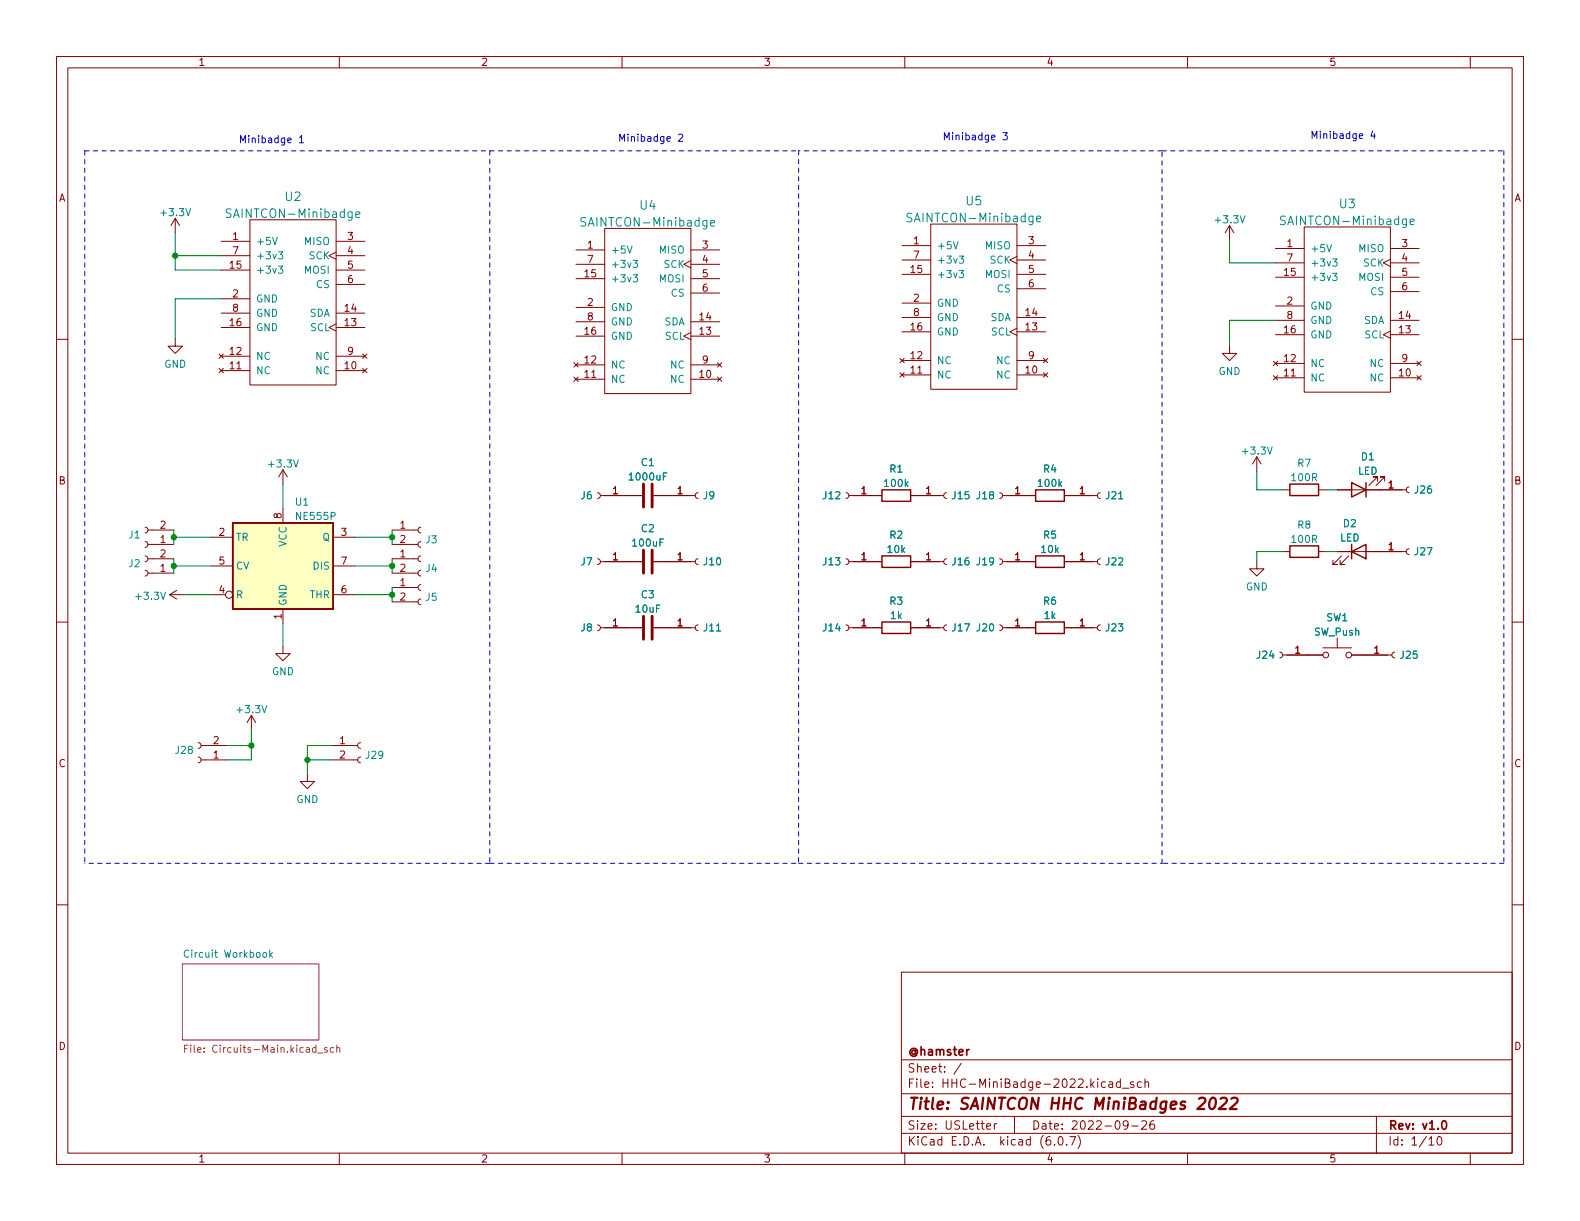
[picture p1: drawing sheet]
<svg xmlns="http://www.w3.org/2000/svg" width="279mm" height="216mm" viewBox="0 0 279 216" stroke-linecap="round" stroke-linejoin="round" font-family="sans-serif">
<g fill="none" stroke="#840000" stroke-width=".18">
<path d="M10 10h259.4v195.9h-259.4zM12 12h255.4v191.9h-255.4zM60 10v2M110 10v2M160 10v2M210 10v2M260 10v2M31 38.6l-.8 1.3M31 38.6v2.5M31 38.6l.7 1.3M44.2 38.9h15.2v29.2h-15.2zM164.6 39.6h15.2v29.2h-15.2z"/>
<path d="M217.4 39.9l-.7 1.2M217.4 39.9v2.5M217.4 39.9l.8 1.2M10 60h2M31 59.9v1.3h1.3l-1.3 1.3-1.3-1.3h1.3M39.1 42.7h5.1M39.1 57.9h5.1M39.1 55.4h5.1M39.1 47.8h5.1M39.1 52.8h5.1M39.1 45.2h5.1M59.4 57.3l-1.2 .6 1.2 .6"/>
<path d="M59.4 44.6l-1.2 .6 1.2 .6M59.4 42.7h5.1M59.4 57.9h5.1M59.4 55.4h5.1M59.4 47.8h5.1M59.4 45.2h5.1M59.4 50.3h5.1M101.9 44.2h5M101.9 59.4h5M101.9 56.9h5M101.9 49.3h5M101.9 54.4h5"/>
<path d="M101.9 46.7h5M106.9 40.4h15.3v29.2h-15.3zM122.2 58.8l-1.3 .6 1.3 .7M122.2 46.1l-1.3 .6 1.3 .7M122.2 44.2h5.1M122.2 59.4h5.1M122.2 56.9h5.1M122.2 49.3h5.1M122.2 46.7h5.1M122.2 51.8h5.1M159.5 43.4h5.1M159.5 58.7h5.1"/>
<path d="M159.5 56.1h5.1M159.5 48.5h5.1M159.5 53.6h5.1M159.5 46h5.1M179.8 58l-1.2 .7 1.2 .6M179.8 45.3l-1.2 .7 1.2 .6M179.8 43.4h5.1M179.8 58.7h5.1M179.8 56.1h5.1M179.8 48.5h5.1M179.8 46h5.1M179.8 51.1h5.1"/>
<path d="M225.6 43.9h5M225.6 59.2h5M225.6 56.6h5M225.6 49h5M225.6 54.1h5M225.6 46.5h5M230.6 40.1h15.3v29.2h-15.3zM245.9 58.5l-1.3 .7 1.3 .6M245.9 45.8l-1.3 .7 1.3 .6M245.9 43.9h5.1M245.9 59.2h5.1M245.9 56.6h5.1"/>
<path d="M245.9 49h5.1M245.9 46.5h5.1M245.9 51.6h5.1M267.4 60h2M38.7 65.2l.8 .7M38.7 62.6l.8 .8M39.1 65.5h5.1M39.1 63h5.1M39.5 65.2l-.8 .7M39.5 62.6l-.8 .8M59.4 65.5h5.1M59.4 63h5.1"/>
<path d="M64.1 65.2l.8 .7M64.1 62.6l.8 .8M64.9 65.2l-.8 .7M64.9 62.6l-.8 .8M101.5 66.7l.7 .7M101.5 64.1l.7 .8M101.9 67.1h5M101.9 64.5h5M102.2 66.7l-.7 .7M102.2 64.1l-.7 .8M122.2 67.1h5.1M122.2 64.5h5.1"/>
<path d="M126.9 66.7l.7 .7M126.9 64.1l.7 .8M127.6 66.7l-.7 .7M127.6 64.1l-.7 .8M159.1 65.9l.8 .8M159.1 63.4l.8 .7M159.5 66.3h5.1M159.5 63.8h5.1M159.9 65.9l-.8 .8M159.9 63.4l-.8 .7M179.8 66.3h5.1M179.8 63.8h5.1"/>
<path d="M184.5 65.9l.8 .8M184.5 63.4l.8 .7M185.3 65.9l-.8 .8M185.3 63.4l-.8 .7M217.4 61.2v1.3h1.3l-1.3 1.3-1.2-1.3h1.2M225.2 66.4l.7 .8M225.2 63.9l.7 .7M225.6 66.8h5M225.6 64.3h5M225.9 66.4l-.7 .8M225.9 63.9l-.7 .7M245.9 66.8h5.1"/>
<path d="M245.9 64.3h5.1M250.6 66.4l.7 .8M250.6 63.9l.7 .7M251.3 66.4l-.7 .8M251.3 63.9l-.7 .7M25.7 93.2l.3 .2 .2 .3-.2 .4-.3 .1M25.7 95.8l.3 .1 .2 .4-.2 .3-.3 .2M25.7 98.3l.3 .1 .2 .4-.2 .4-.3 .1M26.2 93.7h4.5M26.2 96.3h4.5M26.2 98.8h4.5M37.3 95h3.8"/>
<path d="M50 83.1l-.7 1.2M50 83.1v2.5M50 89.9v2.6M50 83.1l.8 1.2M58.9 95h3.8M69.3 93.7h4.6M69.3 96.3h4.6M69.3 98.8h4.6M74.4 95.8l-.3 .1-.2 .4 .2 .3 .3 .2M74.4 93.2l-.3 .2-.2 .3 .2 .4 .3 .1M74.4 98.3l-.3 .1-.2 .4 .2 .4 .3 .1M105.7 98.8l.3 .2 .2 .3-.2 .4-.3 .1"/>
<path d="M105.7 87.1l.3 .2 .2 .3-.2 .4-.3 .1M106.2 99.3h7.3M106.2 87.6h7.3M115.6 99.3h7.3M115.6 87.6h7.3M123.4 98.8l-.3 .2-.2 .3 .2 .4 .3 .1M123.4 87.1l-.3 .2-.2 .3 .2 .4 .3 .1M149.6 98.8l.4 .2 .1 .3-.1 .4-.4 .1M149.6 87.1l.4 .2 .1 .3-.1 .4-.4 .1M150.1 99.3h5.9M150.1 87.6h5.9M161 99.3h5.9"/>
<path d="M161 87.6h5.9M167.4 98.8l-.4 .2-.1 .3 .1 .4 .4 .1M167.4 87.1l-.4 .2-.1 .3 .1 .4 .4 .1M176.8 87.1l.3 .2 .2 .3-.2 .4-.3 .1M176.8 98.8l.3 .2 .2 .3-.2 .4-.3 .1M177.3 99.3h5.8M177.3 87.6h5.8M188.2 99.3h5.9M188.2 87.6h5.9M194.6 87.1l-.4 .2-.1 .3 .1 .4 .4 .1M194.6 98.8l-.4 .2-.1 .3 .1 .4 .4 .1M222.2 99.3v1.3h1.3l-1.3 1.3-1.2-1.3h1.2"/>
<path d="M222.2 80.8l-.7 1.2M222.2 80.8v2.5M222.2 80.8l.8 1.2M226.8 97.5h1.3M226.8 86.6h1.3M233.2 97.5h1.2M233.2 86.6h1.2M236.5 97.5h12.2M236.5 86.6h12.2M237.2 98.3l-1.5 1.5h.8h-.8v-.7M238.5 98.3l-1.5 1.5h.7h-.7v-.7M243.6 85.1v-.8h-.8h.8l-1.5 1.6"/>
<path d="M244.9 85.1v-.8h-.8h.8l-1.6 1.6M249.2 97l-.4 .2-.1 .3 .1 .4 .4 .1M249.2 86.1l-.4 .2-.1 .3 .1 .4 .4 .1M10 110h2M25.7 100.8l.3 .2 .2 .3-.2 .4-.3 .2M26.2 101.3h4.5M30 105.2l1.2 .7M30 105.2h2.5M31.2 104.4l-1.2 .8M37.3 105.2h2.6M37.3 100.1h3.8M50 114.3v1.3h1.3l-1.3 1.2-1.2-1.2h1.2"/>
<path d="M50 107.7v2.5M58.9 105.2h3.8M58.9 100.1h3.8M69.3 101.3h4.6M69.3 106.4h4.6M69.3 103.9h4.6M74.4 100.8l-.3 .2-.2 .3 .2 .4 .3 .2M74.4 105.9l-.3 .2-.2 .3 .2 .4 .3 .1M74.4 103.4l-.3 .1-.2 .4 .2 .3 .3 .2M105.7 110.5l.3 .1 .2 .4-.2 .4-.3 .1M106.2 111h7.3M115.6 111h7.3"/>
<path d="M123.4 110.5l-.3 .1-.2 .4 .2 .4 .3 .1M149.6 110.5l.4 .1 .1 .4-.1 .4-.4 .1M150.1 111h5.9M161 111h5.9M167.4 110.5l-.4 .1-.1 .4 .1 .4 .4 .1M176.8 110.5l.3 .1 .2 .4-.2 .4-.3 .1M177.3 111h5.8M188.2 111h5.9M194.6 110.5l-.4 .1-.1 .4 .1 .4 .4 .1M226.3 115.3l.4 .2 .1 .3-.1 .4-.4 .1M226.8 115.8h7.1M233.9 114.6h5.1"/>
<path d="M236.5 112.8v1.8M239 115.8h7.1M246.6 115.3l-.3 .2-.2 .3 .2 .4 .3 .1M267.4 110h2M35.1 131.3l.3 .2 .2 .3-.2 .4-.3 .1M35.1 133.9l.3 .1 .2 .4-.2 .3-.3 .2M35.6 134.4h4.5M35.6 131.8h4.5M44.4 126.5l-.7 1.3M44.4 126.5v2.5M44.4 126.5l.8 1.3M54.4 136.9v1.3h1.2l-1.2 1.2-1.3-1.2h1.3"/>
<path d="M58.7 134.4h4.5M58.7 131.8h4.5M63.8 133.9l-.4 .1-.2 .4 .2 .3 .4 .2M63.8 131.3l-.4 .2-.2 .3 .2 .4 .4 .1M10 160h2M267.4 160h2M159.4 171.9h108v32h-108zM159.4 197.4h108M159.4 193.4h108M159.4 187.4h108M170 188l-1.3 1.9M174.5 199.2l.7-.2-.1-.3h-.4l-.2 .2v.7h.6"/>
<path d="M175.8 198.7v1M176.3 198.7h-.3l-.2 .3M179.4 197.4v3M196.1 191.4h.6l.1 .9M196.8 191.6l-.5 .1a.29 .29 0 0 0-.3 .3 .29 .29 0 0 0 .3 .3l.5-.1M198.1 191.4l-.4-.1-.3 .3v.4l.1 .2h.6M198.1 190.8v1.5M198.5 192.4h1.1M199.5 198.8l-.3 .3h-.3l-.3-.3 .2-.6h.4l.2 .1a.99 .99 0 0 1-.4 1.4h-.2M200.1 199.1h1.2M200.5 191.4l-.4-.1-.2 .2 .1 .2 .5 .2v.3h-.6M201.8 191.4l-.4-.1-.3 .3v.4l.2 .2h.5"/>
<path d="M201.9 198.3l.6-.1 .2 .1 .1 .3-1 1.1h1M202.5 191.4l.2-.1 .3 .1 .1 .9M202.5 190.8v1.5M204 198.2a.59 .59 0 0 0-.7 .6v.6l.2 .2 .4 .1 .2-.2 .1-.5-.2-.2-.4-.1-.3 .3M243.4 197.4v6.5M60 203.9v2M110 203.9v2M159.4 200.4h108M160 203.9v2M186.5 202.3v.2M187.3 201h.2a.81 .81 0 0 1 .6 .6 .81 .81 0 0 1-.3 .8l-.2 .1a.81 .81 0 0 1-.6-.6 .81 .81 0 0 1 .3-.9zM188.6 202.3v.2"/>
<path d="M189.2 201h1l-.7 1.5M190.6 200.8a1.72 1.72 0 0 1 0 2.2M210 203.9v2M252.7 201.4l.4-.4v1.5M252.7 202.5h.8M254.3 201h.2a.81 .81 0 0 1 .6 .6 .81 .81 0 0 1-.3 .8l-.2 .1a.81 .81 0 0 1-.6-.6 .81 .81 0 0 1 .3-.9zM260 203.9v2"/>
<circle cx="40.5" cy="105.2" r=".63"/>
<circle cx="234.4" cy="115.8" r=".51"/>
<circle cx="238.5" cy="115.8" r=".51"/>
</g>
<path d="M255.2 198.2h.1a.81 .81 0 0 1 .6 .6 .81 .81 0 0 1-.3 .8l-.1 .1a.81 .81 0 0 1-.6-.6 .81 .81 0 0 1 .3-.9z" fill="none" stroke="#840000" stroke-width=".3"/>
<path d="M214.1 194.3a.46 .46 0 0 1 .5-.2 .46 .46 0 0 1 .4 .4 1.15 1.15 0 0 1-.8 1.6l-.2-.1a1.54 1.54 0 0 1 .1-1.7zM215.9 194.3l.3-.2h.4a.45 .45 0 0 1 .3 .6l-.1 .3-1.3 1.1h1.3M217.8 194.3l.3-.2h.4a.45 .45 0 0 1 .4 .6l-.2 .3-1.3 1.1h1.3" fill="none" stroke="#840000" stroke-width=".4"/>
<path d="M32.3 170.4h24.1v13.5h-24.1z" fill="#fff" stroke="#fff" stroke-width=".18"/>
<path d="M32.3 170.4h24.1v13.5h-24.1z" fill="none" stroke="#840084" stroke-width=".18"/>
<g fill="none" stroke="#008484" stroke-width=".18">
<path d="M40.9 37l-.6-.1-.2 .2v.4l.6 .3 .2 .4-.3 .3-.6-.1M62.9 38l.7-.2v-.3l-.5-.1-.2 .3 .1 .7h.6M103.6 38.5h-.6l-.2 .1v.4l.7 .3 .1 .4-.3 .3-.6-.1M125.7 39.5l.7-.2-.1-.3h-.4l-.2 .2v.7h.6M161.3 37.8l-.6-.1-.2 .1v.5l.6 .3 .2 .3-.3 .3h-.6M183.3 38.7l.7-.1v-.3l-.5-.1-.2 .2 .1 .8h.6M227.3 38.3l-.6-.1-.2 .2v.4l.6 .3 .2 .3-.3 .3h-.6M249.4 39.2l.7-.1-.1-.3-.4-.1-.2 .2v.8h.6M48.2 42l.4 1.2 .4-1.2M49.2 47.1h.8l-.4 .4 .3 .2v.5l-.1 .1-.6-.1M49.2 44.5h.8l-.4 .5 .3 .1v.6l-.1 .1-.6-.1M110.9 43.5l.5 1.3 .4-1.3"/>
<path d="M112 48.6h.7l-.4 .5 .4 .1v.5l-.2 .2-.5-.2M112 46h.7l-.4 .5 .4 .1v.6l-.2 .1-.5-.1M168.6 42.7l.4 1.3 .4-1.3M169.6 47.8h.8l-.4 .5 .3 .1v.6l-.1 .1-.6-.1M169.6 45.3h.8l-.4 .5 .3 .1v.5l-.1 .1-.6-.1M234.6 43.2l.5 1.3 .4-1.3M235.7 48.3h.7l-.4 .5 .4 .1v.6l-.2 .1-.5-.1M235.7 45.8h.7l-.4 .5 .4 .1v.5l-.2 .2-.5-.2M46.5 168.5l.2-.1 .4 .1 .1 .5-.2 .2-.3 .1-.2-.1zM47.7 168v1.3M47.8 168.8l.4 .5M48.2 168.4l-.5 .5"/>
</g>
<path d="M32.6 185.4h.5M33.2 184.8h-.6v1.3M33.7 184.8v.1M57.9 185.3l-.3-.1-.2 .2v.2l.5 .1v.3h-.5M59 185.3l-.4-.1-.2 .3 .1 .5h.5M59.6 185.4l.1-.2 .3 .1 .1 .8M59.6 184.8v1.3" fill="none" stroke="#848400" stroke-width=".18"/>
<g fill="none" stroke="#840000" stroke-width=".25">
<path d="M41.1 92.5h17.8v15.2h-17.8zM156 98.3h5v2h-5zM156 86.6h5v2h-5zM183.1 98.3h5.1v2h-5.1zM183.1 86.6h5.1v2h-5.1zM228.1 85.6h5.1v2h-5.1zM228.1 96.5h5.1v2.1h-5.1zM239 85.3l2.6 1.3-2.6 1.3zM239 97.5l2.6-1.2v2.5zM239 96.3v2.5M241.6 85.3v2.6M156 110h5v2h-5z"/>
<path d="M183.1 110h5.1v2h-5.1z"/>
</g>
<path d="M113.8 85.6v4.1M113.8 97.3v4M115.3 85.6v4.1M115.3 97.3v4M113.8 109v4M115.3 109v4" fill="none" stroke="#840000" stroke-width=".51"/>
<path d="M41.1 92.5h17.8v15.2h-17.8z" fill="#ffffc2" stroke="#ffffc2" stroke-width=".18"/>
<path d="M52.9 24.3l.4-.3v1.2M52.9 25.2h.8M120 23.8l.5-.1 .2 .4-.8 .9h.8M177.3 23.5h.8l-.4 .4 .4 .2v.5l-.2 .1-.6-.1M242.7 23.2l-.3 .9h.8M243 23.6v.9" fill="none" stroke="#0000c2" stroke-width=".18"/>
<g fill="none" stroke="#0000c2" stroke-width=".18" stroke-dasharray=".8 .8">
<path d="M15 26.7v126M15 26.7h71.6M86.6 26.7h54.6M86.6 26.7v126M141.2 26.7v126M205.5 26.7h-64.3M205.5 26.7h60.4M265.9 26.7v126M86.6 152.7h-71.6M86.6 152.7h54.6M141.2 152.7h64.3M205.5 152.7v-126"/>
<path d="M265.9 152.7h-60.4"/>
</g>
<g fill="none" stroke="#008400" stroke-width=".18">
<path d="M31 41.1v6.7h8.1M31 45.2h8.1M39.1 52.8h-8.1v7.1M217.4 42.4v4.1h8.2M225.6 56.6h-8.2v4.6M30.7 95h6.6M30.7 93.7v2.6M30.7 98.8v2.5M50 85.6v4.3M62.7 95h6.6M69.3 93.7v2.6M69.3 98.8v2.5"/>
<path d="M222.2 83.3v3.3h4.6M226.8 97.5h-4.6v1.8M234.4 97.5h2.1M234.4 86.6h2.1M30.7 100.1h6.6M32.5 105.2h4.8M50 110.2v4.1M62.7 100.1h6.6M62.7 105.2h6.6M69.3 103.9v2.5M40.1 131.8h4.3M44.4 129v5.4h-4.3"/>
<path d="M54.4 134.4h4.3M58.7 131.8h-4.3v5.1"/>
</g>
<g fill="#008400" stroke="#008400" stroke-width=".18">
<circle cx="54.4" cy="134.4" r=".46"/>
<circle cx="44.4" cy="131.8" r=".46"/>
<circle cx="69.3" cy="105.2" r=".46"/>
<circle cx="69.3" cy="100.1" r=".46"/>
<circle cx="69.3" cy="95" r=".46"/>
<circle cx="31" cy="45.2" r=".46"/>
<circle cx="30.7" cy="95" r=".46"/>
<circle cx="30.7" cy="100.1" r=".46"/>
</g>
<text font-size="2.8" fill="#840000" x="160.4" y="196.2">Title: SAINTCON HHC MiniBadges 2022</text>
<g font-size="2.1" fill="#008484">
<text x="50.5" y="35.5">U2</text>
<text x="40.7" y="38.5">SAINTCON-Minibadge</text>
<text x="103.4" y="40.1">SAINTCON-Minibadge</text>
<text x="113.2" y="37.1">U4</text>
<text x="161.1" y="39.3">SAINTCON-Minibadge</text>
<text x="170.9" y="36.3">U5</text>
<text x="227.1" y="39.8">SAINTCON-Minibadge</text>
<text x="236.9" y="36.8">U3</text>
</g>
<g font-size="2.1" fill="#840000">
<text x="160.4" y="189.7">Sheet: /</text>
<text x="160.4" y="186.7">@hamster</text>
<text x="160.4" y="192.4">File: HHC-MiniBadge-2022.kicad_sch</text>
<text x="160.4" y="202.5">KiCad E.D.A. kicad (6.0.7)</text>
<text x="160.4" y="199.7">Size: USLetter</text>
<text x="182.4" y="199.7">Date: 2022-09-26</text>
<text x="245.4" y="199.7">Rev: v1.0</text>
<text x="245.4" y="202.5">Id: 1/10</text>
</g>
<g font-size="1.8" fill="#840000">
<text x="35" y="11.6">1</text>
<text x="85" y="11.6">2</text>
<text x="135" y="11.6">3</text>
<text x="185" y="11.6">4</text>
<text x="235" y="11.6">5</text>
<text x="10.3" y="35.6">A</text>
<text x="267.7" y="35.6">A</text>
<text x="40.7" y="47.5">15</text>
<text x="41.2" y="42.4">1</text>
<text x="41.2" y="45">7</text>
<text x="61.5" y="42.4">3</text>
<text x="61.5" y="45">4</text>
<text x="61.5" y="47.5">5</text>
<text x="103.9" y="43.9">1</text>
<text x="103.9" y="46.5">7</text>
<text x="124.2" y="43.9">3</text>
<text x="124.2" y="46.5">4</text>
<text x="161.6" y="43.2">1</text>
<text x="161.6" y="45.7">7</text>
<text x="181.9" y="43.2">3</text>
<text x="181.9" y="45.7">4</text>
<text x="227.6" y="43.7">1</text>
<text x="227.6" y="46.2">7</text>
<text x="247.9" y="43.7">3</text>
<text x="247.9" y="46.2">4</text>
<text x="41.2" y="52.6">2</text>
<text x="61.5" y="50">6</text>
<text x="103.4" y="49">15</text>
<text x="124.2" y="49">5</text>
<text x="124.2" y="51.6">6</text>
<text x="161.1" y="48.3">15</text>
<text x="161.6" y="53.3">2</text>
<text x="181.9" y="48.3">5</text>
<text x="181.9" y="50.8">6</text>
<text x="227.1" y="48.8">15</text>
<text x="227.6" y="53.8">2</text>
<text x="247.9" y="48.8">5</text>
<text x="247.9" y="51.3">6</text>
<text x="40.7" y="57.7">16</text>
<text x="41.2" y="55.1">8</text>
<text x="61" y="57.7">13</text>
<text x="61" y="55.1">14</text>
<text x="103.4" y="59.2">16</text>
<text x="103.9" y="54.1">2</text>
<text x="103.9" y="56.6">8</text>
<text x="123.7" y="59.2">13</text>
<text x="123.7" y="56.6">14</text>
<text x="161.1" y="58.4">16</text>
<text x="161.6" y="55.9">8</text>
<text x="181.4" y="58.4">13</text>
<text x="181.4" y="55.9">14</text>
<text x="227.1" y="58.9">16</text>
<text x="227.6" y="56.4">8</text>
<text x="247.4" y="58.9">13</text>
<text x="247.4" y="56.4">14</text>
<text x="40.7" y="65.3">11</text>
<text x="40.7" y="62.7">12</text>
<text x="61" y="65.3">10</text>
<text x="61.5" y="62.7">9</text>
<text x="103.4" y="64.3">12</text>
<text x="124.2" y="64.3">9</text>
<text x="161.1" y="63.5">12</text>
<text x="181.9" y="63.5">9</text>
<text x="227.1" y="64">12</text>
<text x="247.9" y="64">9</text>
<text x="103.4" y="66.8">11</text>
<text x="123.7" y="66.8">10</text>
<text x="161.1" y="66">11</text>
<text x="181.4" y="66">10</text>
<text x="227.1" y="66.5">11</text>
<text x="247.4" y="66.5">10</text>
<text x="10.3" y="85.7">B</text>
<text x="108.3" y="87.4">1</text>
<text x="119.8" y="87.4">1</text>
<text x="152.3" y="87.4">1</text>
<text x="163.7" y="87.4">1</text>
<text x="179.5" y="87.4">1</text>
<text x="190.9" y="87.4">1</text>
<text x="245.5" y="86.4">1</text>
<text x="267.7" y="85.7">B</text>
<text x="28.3" y="93.5">2</text>
<text x="38.8" y="94.7">2</text>
<text x="49.8" y="91.7" transform="rotate(-90 49.8 91.7)">8</text>
<text x="60.3" y="94.7">3</text>
<text x="70.8" y="93.5">1</text>
<text x="28.3" y="96">1</text>
<text x="28.3" y="101.1">1</text>
<text x="28.3" y="98.6">2</text>
<text x="38.8" y="99.8">5</text>
<text x="60.3" y="99.8">7</text>
<text x="70.8" y="96">2</text>
<text x="70.8" y="98.6">1</text>
<text x="70.8" y="101.1">2</text>
<text x="108.3" y="99.1">1</text>
<text x="119.8" y="99.1">1</text>
<text x="152.3" y="99.1">1</text>
<text x="163.7" y="99.1">1</text>
<text x="179.5" y="99.1">1</text>
<text x="190.9" y="99.1">1</text>
<text x="245.5" y="97.3">1</text>
<text x="38.8" y="104.9">4</text>
<text x="60.3" y="104.9">6</text>
<text x="70.8" y="103.6">1</text>
<text x="70.8" y="106.2">2</text>
<text x="49.8" y="109.5" transform="rotate(-90 49.8 109.5)">1</text>
<text x="108.3" y="110.7">1</text>
<text x="119.8" y="110.7">1</text>
<text x="152.3" y="110.7">1</text>
<text x="163.7" y="110.7">1</text>
<text x="179.5" y="110.7">1</text>
<text x="190.9" y="110.7">1</text>
<text x="229" y="115.6">1</text>
<text x="243" y="115.6">1</text>
<text x="37.7" y="131.6">2</text>
<text x="60.1" y="131.6">1</text>
<text x="10.3" y="135.6">C</text>
<text x="37.7" y="134.1">1</text>
<text x="60.1" y="134.1">2</text>
<text x="267.7" y="135.6">C</text>
<text x="10.3" y="185.7">D</text>
<text x="267.7" y="185.7">D</text>
<text x="35" y="205.6">1</text>
<text x="85" y="205.6">2</text>
<text x="135" y="205.6">3</text>
<text x="185" y="205.6">4</text>
<text x="235" y="205.6">5</text>
</g>
<g font-size="1.8" fill="#0000c2">
<text x="42.2" y="25.3">Minibadge 1</text>
<text x="109.2" y="25.1">Minibadge 2</text>
<text x="166.6" y="24.8">Minibadge 3</text>
<text x="231.6" y="24.5">Minibadge 4</text>
</g>
<g font-size="1.8" fill="#008484">
<text x="28.7" y="38.2">+3.3V</text>
<text x="215.1" y="39.5">+3.3V</text>
<text x="45.2" y="43.3">+5V</text>
<text x="45.2" y="45.8">+3v3</text>
<text x="53.9" y="43.3">MISO</text>
<text x="54.7" y="45.8">SCK</text>
<text x="107.9" y="44.8">+5V</text>
<text x="107.9" y="47.4">+3v3</text>
<text x="116.6" y="44.8">MISO</text>
<text x="117.4" y="47.4">SCK</text>
<text x="165.6" y="44.1">+5V</text>
<text x="165.6" y="46.6">+3v3</text>
<text x="174.3" y="44.1">MISO</text>
<text x="175.1" y="46.6">SCK</text>
<text x="231.6" y="44.6">+5V</text>
<text x="231.6" y="47.1">+3v3</text>
<text x="240.3" y="44.6">MISO</text>
<text x="241.1" y="47.1">SCK</text>
<text x="45.2" y="48.4">+3v3</text>
<text x="45.2" y="53.5">GND</text>
<text x="53.9" y="48.4">MOSI</text>
<text x="56" y="50.9">CS</text>
<text x="107.9" y="49.9">+3v3</text>
<text x="116.6" y="49.9">MOSI</text>
<text x="118.7" y="52.5">CS</text>
<text x="165.6" y="49.1">+3v3</text>
<text x="174.3" y="49.1">MOSI</text>
<text x="176.4" y="51.7">CS</text>
<text x="231.6" y="49.7">+3v3</text>
<text x="240.3" y="49.7">MOSI</text>
<text x="242.4" y="52.2">CS</text>
<text x="45.2" y="58.5">GND</text>
<text x="45.2" y="56">GND</text>
<text x="54.7" y="56">SDA</text>
<text x="54.9" y="58.5">SCL</text>
<text x="107.9" y="55">GND</text>
<text x="107.9" y="57.5">GND</text>
<text x="117.4" y="57.5">SDA</text>
<text x="165.6" y="59.3">GND</text>
<text x="165.6" y="54.2">GND</text>
<text x="165.6" y="56.8">GND</text>
<text x="175.1" y="56.8">SDA</text>
<text x="175.3" y="59.3">SCL</text>
<text x="231.6" y="59.8">GND</text>
<text x="231.6" y="54.7">GND</text>
<text x="231.6" y="57.3">GND</text>
<text x="241.1" y="57.3">SDA</text>
<text x="241.3" y="59.8">SCL</text>
<text x="29" y="65">GND</text>
<text x="45.2" y="63.6">NC</text>
<text x="55.9" y="63.6">NC</text>
<text x="107.9" y="65.2">NC</text>
<text x="107.9" y="60.1">GND</text>
<text x="117.6" y="60.1">SCL</text>
<text x="118.6" y="65.2">NC</text>
<text x="165.6" y="64.4">NC</text>
<text x="176.3" y="64.4">NC</text>
<text x="231.6" y="64.9">NC</text>
<text x="242.3" y="64.9">NC</text>
<text x="45.2" y="66.2">NC</text>
<text x="55.9" y="66.2">NC</text>
<text x="107.9" y="67.7">NC</text>
<text x="118.6" y="67.7">NC</text>
<text x="165.6" y="66.9">NC</text>
<text x="176.3" y="66.9">NC</text>
<text x="215.5" y="66.3">GND</text>
<text x="231.6" y="67.4">NC</text>
<text x="242.3" y="67.4">NC</text>
<text x="47.7" y="82.7">+3.3V</text>
<text x="113.4" y="82.4">C1</text>
<text x="157.4" y="83.5">R1</text>
<text x="184.5" y="83.5">R4</text>
<text x="219.9" y="80.4">+3.3V</text>
<text x="229.5" y="82.5">R7</text>
<text x="240.1" y="83.9">LED</text>
<text x="240.7" y="81.4">D1</text>
<text x="52.3" y="89.4">U1</text>
<text x="102.8" y="88.3">J6</text>
<text x="111.5" y="84.9">1000uF</text>
<text x="124.4" y="88.3">J9</text>
<text x="145.6" y="88.3">J12</text>
<text x="156.5" y="86.1">100k</text>
<text x="168.4" y="88.3">J15</text>
<text x="172.8" y="88.3">J18</text>
<text x="183.7" y="86.1">100k</text>
<text x="195.6" y="88.3">J21</text>
<text x="228.5" y="85.1">100R</text>
<text x="250.2" y="87.2">J26</text>
<text x="22.8" y="95.2">J1</text>
<text x="41.7" y="95.6">TR</text>
<text x="52.5" y="91.9">NE555P</text>
<text x="57" y="95.6">Q</text>
<text x="113.4" y="94.1">C2</text>
<text x="157.4" y="95.2">R2</text>
<text x="184.5" y="95.2">R5</text>
<text x="228.5" y="96">100R</text>
<text x="229.5" y="93.5">R8</text>
<text x="236.9" y="95.7">LED</text>
<text x="237.6" y="93.2">D2</text>
<text x="22.8" y="100.3">J2</text>
<text x="41.7" y="100.7">CV</text>
<text x="50.7" y="96.7" transform="rotate(-90 50.7 96.7)">VCC</text>
<text x="55.5" y="100.7">DIS</text>
<text x="75.3" y="96.1">J3</text>
<text x="75.3" y="101.1">J4</text>
<text x="102.8" y="99.9">J7</text>
<text x="112" y="96.6">100uF</text>
<text x="124.5" y="99.9">J10</text>
<text x="145.6" y="99.9">J13</text>
<text x="157" y="97.8">10k</text>
<text x="168.4" y="99.9">J16</text>
<text x="172.8" y="99.9">J19</text>
<text x="184.2" y="97.8">10k</text>
<text x="195.6" y="99.9">J22</text>
<text x="250.2" y="98.2">J27</text>
<text x="24.2" y="106">+3.3V</text>
<text x="41.7" y="105.8">R</text>
<text x="50.7" y="107.2" transform="rotate(-90 50.7 107.2)">GND</text>
<text x="54.8" y="105.8">THR</text>
<text x="75.3" y="106.2">J5</text>
<text x="113.4" y="105.8">C3</text>
<text x="157.4" y="106.9">R3</text>
<text x="184.5" y="106.9">R6</text>
<text x="220.3" y="104.4">GND</text>
<text x="102.8" y="111.6">J8</text>
<text x="112.5" y="108.3">10uF</text>
<text x="124.5" y="111.6">J11</text>
<text x="145.6" y="111.6">J14</text>
<text x="157.5" y="109.5">1k</text>
<text x="168.4" y="111.6">J17</text>
<text x="172.8" y="111.6">J20</text>
<text x="184.7" y="109.5">1k</text>
<text x="195.6" y="111.6">J23</text>
<text x="232.4" y="112.4">SW_Push</text>
<text x="234.6" y="109.8">SW1</text>
<text x="48.1" y="119.4">GND</text>
<text x="222.3" y="116.5">J24</text>
<text x="247.7" y="116.5">J25</text>
<text x="42.1" y="126.1">+3.3V</text>
<text x="31.1" y="133.3">J28</text>
<text x="64.8" y="134.2">J29</text>
<text x="52.4" y="142">GND</text>
<text x="33" y="169.3">Circuit Workbook</text>
</g>
<text font-size="1.8" fill="#848400" x="34.2" y="186.1">File: Circuits-Main.kicad_sch</text>
</svg>
